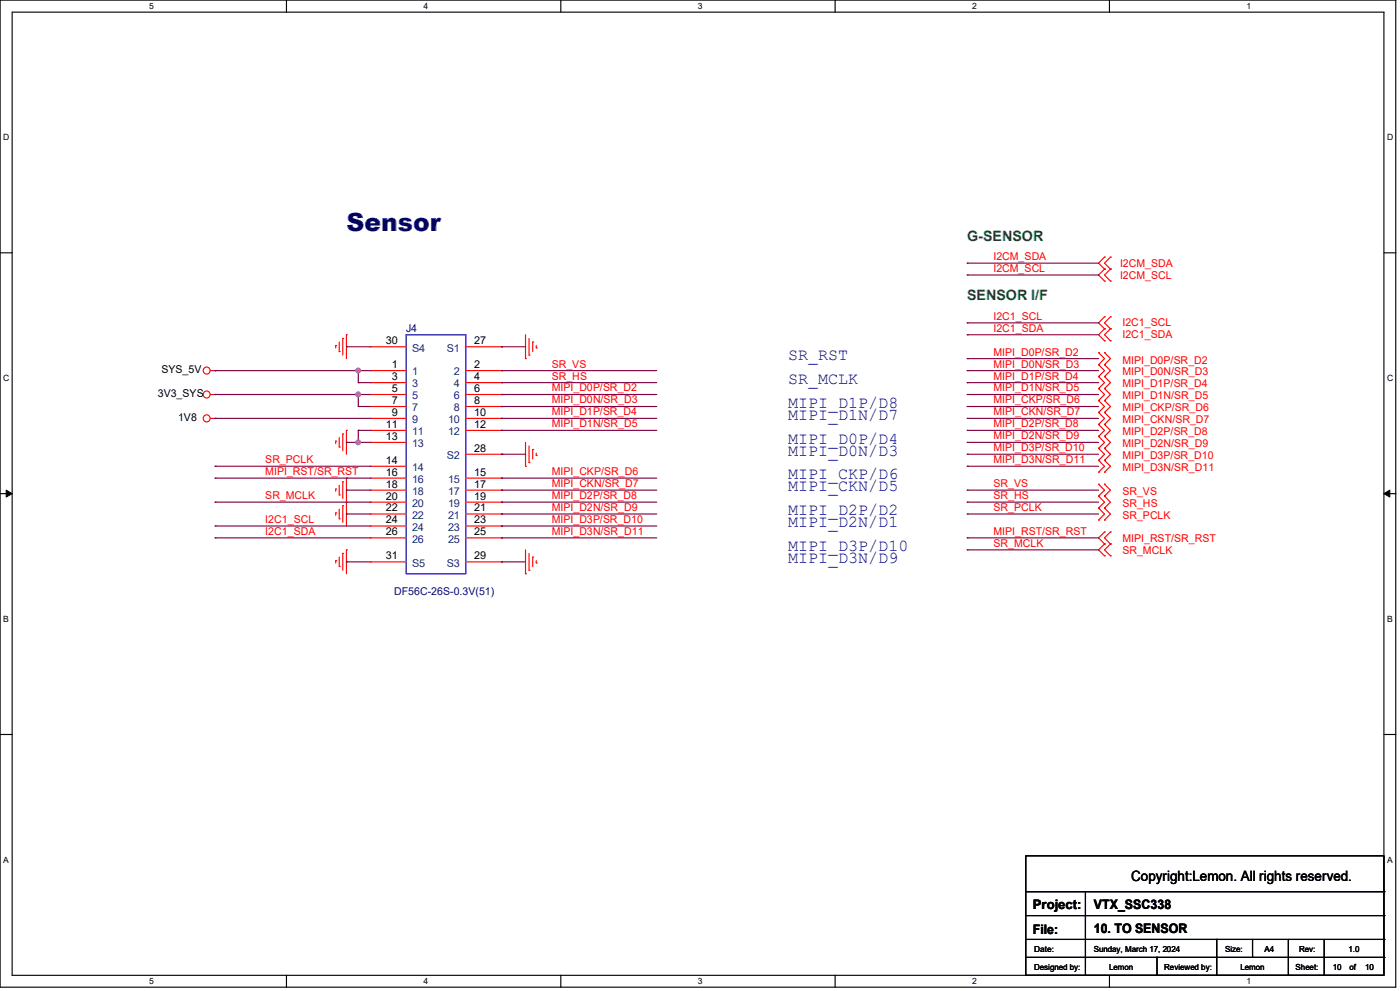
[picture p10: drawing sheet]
<svg xmlns="http://www.w3.org/2000/svg" width="420mm" height="297mm" viewBox="0 0 420 297" stroke-linecap="round" stroke-linejoin="round" font-family="sans-serif">
<path d="M0 0h418.7v295.9h-418.7zM3.6 3.6h411.6v288.7h-411.6z" fill="none" stroke="#000" stroke-width=".34"/>
<g fill="#fff">
<path d="M44.8 .4h1.4v2.9h-1.4z"/>
<path d="M44.8 292.7h1.4v2.9h-1.4z"/>
</g>
<path d="M85.9 0v3.6M85.9 292.3v3.6" fill="none" stroke="#000" stroke-width=".34"/>
<g fill="#fff">
<path d="M127.1 .4h1.4v2.9h-1.4z"/>
<path d="M127.1 292.7h1.4v2.9h-1.4z"/>
</g>
<path d="M168.2 0v3.6M168.2 292.3v3.6" fill="none" stroke="#000" stroke-width=".34"/>
<g fill="#fff">
<path d="M209.4 .4h1.4v2.9h-1.4z"/>
<path d="M209.4 292.7h1.4v2.9h-1.4z"/>
</g>
<path d="M250.5 0v3.6M250.5 292.3v3.6" fill="none" stroke="#000" stroke-width=".34"/>
<g fill="#fff">
<path d="M291.7 .4h1.4v2.9h-1.4z"/>
<path d="M291.7 292.7h1.4v2.9h-1.4z"/>
</g>
<path d="M332.8 0v3.6M332.8 292.3v3.6" fill="none" stroke="#000" stroke-width=".34"/>
<g fill="#fff">
<path d="M374 .4h1.4v2.9h-1.4z"/>
<path d="M374 292.7h1.4v2.9h-1.4z"/>
<path d="M1 39.7h1.8v2.9h-1.8z"/>
<path d="M416.1 39.7h1.9v2.9h-1.9z"/>
<path d="M1 111.8h1.8v2.9h-1.8z"/>
<path d="M416.1 111.8h1.9v2.9h-1.9z"/>
</g>
<path d="M0 75.8h3.6M415.2 75.8h3.6" fill="none" stroke="#000" stroke-width=".34"/>
<g fill="#fff">
<path d="M1 184h1.7v2.9h-1.7z"/>
<path d="M416.1 184h1.7v2.9h-1.7z"/>
</g>
<path d="M0 148h3.6M415.2 148h3.6" fill="none" stroke="#000" stroke-width=".34"/>
<path d="M1.9 146.9l1.7 1.1-1.7 1zM415.2 148l1.7-1.1v2.1z" fill="#000" stroke="#000" stroke-width=".3"/>
<g fill="#fff">
<path d="M1 256.2h1.7v2.9h-1.7z"/>
<path d="M416.1 256.2h1.7v2.9h-1.7z"/>
</g>
<path d="M0 220.1h3.6M415.2 220.1h3.6" fill="none" stroke="#000" stroke-width=".34"/>
<path d="M157.6 100.3v7.2" fill="none" stroke="#f00" stroke-width=".34"/>
<circle cx="157.6" cy="107.5" r=".17" fill="#f00"/>
<path d="M158.7 101.4v5" fill="none" stroke="#f00" stroke-width=".34"/>
<circle cx="158.7" cy="106.4" r=".17" fill="#f00"/>
<path d="M159.8 102.5v2.9" fill="none" stroke="#f00" stroke-width=".34"/>
<circle cx="159.8" cy="102.5" r=".17" fill="#f00"/>
<path d="M160.9 103.5v.8" fill="none" stroke="#f00" stroke-width=".34"/>
<circle cx="160.9" cy="104.3" r=".17" fill="#f00"/>
<path d="M103.9 100.3v7.2" fill="none" stroke="#f00" stroke-width=".34"/>
<circle cx="103.9" cy="100.3" r=".17" fill="#f00"/>
<path d="M102.8 101.4v5" fill="none" stroke="#f00" stroke-width=".34"/>
<circle cx="102.8" cy="101.4" r=".17" fill="#f00"/>
<path d="M101.8 102.5v2.9" fill="none" stroke="#f00" stroke-width=".34"/>
<circle cx="101.8" cy="105.4" r=".17" fill="#f00"/>
<path d="M100.7 103.5v.8" fill="none" stroke="#f00" stroke-width=".34"/>
<circle cx="100.7" cy="103.5" r=".17" fill="#f00"/>
<path d="M157.6 164.8v7.2" fill="none" stroke="#f00" stroke-width=".34"/>
<circle cx="157.6" cy="172" r=".17" fill="#f00"/>
<path d="M158.7 165.9v5" fill="none" stroke="#f00" stroke-width=".34"/>
<circle cx="158.7" cy="170.9" r=".17" fill="#f00"/>
<path d="M159.8 167v2.8" fill="none" stroke="#f00" stroke-width=".34"/>
<circle cx="159.8" cy="167" r=".17" fill="#f00"/>
<path d="M160.9 168v.7" fill="none" stroke="#f00" stroke-width=".34"/>
<circle cx="160.9" cy="168.7" r=".17" fill="#f00"/>
<path d="M103.9 164.8v7.2" fill="none" stroke="#f00" stroke-width=".34"/>
<circle cx="103.9" cy="164.8" r=".17" fill="#f00"/>
<path d="M102.8 165.9v5" fill="none" stroke="#f00" stroke-width=".34"/>
<circle cx="102.8" cy="165.9" r=".17" fill="#f00"/>
<path d="M101.8 167v2.8" fill="none" stroke="#f00" stroke-width=".34"/>
<circle cx="101.8" cy="169.8" r=".17" fill="#f00"/>
<path d="M100.7 168v.7" fill="none" stroke="#f00" stroke-width=".34"/>
<circle cx="100.7" cy="168" r=".17" fill="#f00"/>
<path d="M157.6 132.6v7.1" fill="none" stroke="#f00" stroke-width=".34"/>
<circle cx="157.6" cy="139.7" r=".17" fill="#f00"/>
<path d="M158.7 133.6v5" fill="none" stroke="#f00" stroke-width=".34"/>
<circle cx="158.7" cy="138.6" r=".17" fill="#f00"/>
<path d="M159.8 134.7v2.9" fill="none" stroke="#f00" stroke-width=".34"/>
<circle cx="159.8" cy="134.7" r=".17" fill="#f00"/>
<path d="M160.9 135.8v.7" fill="none" stroke="#f00" stroke-width=".34"/>
<circle cx="160.9" cy="136.5" r=".17" fill="#f00"/>
<path d="M103.9 143.3v7.2" fill="none" stroke="#f00" stroke-width=".34"/>
<circle cx="103.9" cy="143.3" r=".17" fill="#f00"/>
<path d="M102.8 144.4v5" fill="none" stroke="#f00" stroke-width=".34"/>
<circle cx="102.8" cy="144.4" r=".17" fill="#f00"/>
<path d="M101.8 145.5v2.8" fill="none" stroke="#f00" stroke-width=".34"/>
<circle cx="101.8" cy="148.3" r=".17" fill="#f00"/>
<path d="M100.7 146.6v.6" fill="none" stroke="#f00" stroke-width=".34"/>
<circle cx="100.7" cy="146.6" r=".17" fill="#f00"/>
<path d="M103.9 150.5v7.1" fill="none" stroke="#f00" stroke-width=".34"/>
<circle cx="103.9" cy="150.5" r=".17" fill="#f00"/>
<path d="M102.8 151.6v4.9" fill="none" stroke="#f00" stroke-width=".34"/>
<circle cx="102.8" cy="151.6" r=".17" fill="#f00"/>
<path d="M101.8 152.6v2.9" fill="none" stroke="#f00" stroke-width=".34"/>
<circle cx="101.8" cy="155.5" r=".17" fill="#f00"/>
<path d="M100.7 153.7v.7" fill="none" stroke="#f00" stroke-width=".34"/>
<circle cx="100.7" cy="153.7" r=".17" fill="#f00"/>
<path d="M103.9 129v7.1" fill="none" stroke="#f00" stroke-width=".34"/>
<circle cx="103.9" cy="129" r=".17" fill="#f00"/>
<path d="M102.8 130v5.1" fill="none" stroke="#f00" stroke-width=".34"/>
<circle cx="102.8" cy="130" r=".17" fill="#f00"/>
<path d="M101.8 131.1v2.9" fill="none" stroke="#f00" stroke-width=".34"/>
<circle cx="101.8" cy="134" r=".17" fill="#f00"/>
<path d="M100.7 132.2v.7" fill="none" stroke="#f00" stroke-width=".34"/>
<circle cx="100.7" cy="132.2" r=".17" fill="#f00"/>
<path d="M63.1 125.4h1.4" fill="none" stroke="#f00" stroke-width=".34"/>
<circle cx="64.5" cy="125.4" r=".17" fill="#f00"/>
<g fill="none" stroke="#f00" stroke-width=".34">
<path d="M63.1 111.1h1.4"/>
<circle cx="62" cy="125.4" r="1.05"/>
</g>
<circle cx="64.5" cy="111.1" r=".17" fill="#f00"/>
<g fill="none" stroke="#f00" stroke-width=".34">
<path d="M63.1 118.2h1.4"/>
<circle cx="62" cy="111.1" r="1.05"/>
</g>
<circle cx="64.5" cy="118.2" r=".17" fill="#f00"/>
<g fill="none" stroke="#f00" stroke-width=".34">
<path d="M329.6 164.8l1.7 1.8"/>
<circle cx="62" cy="118.2" r="1.05"/>
</g>
<circle cx="331.3" cy="166.6" r=".17" fill="#f00"/>
<path d="M331.3 163l-1.7 1.8" fill="none" stroke="#f00" stroke-width=".34"/>
<circle cx="331.3" cy="163" r=".17" fill="#f00"/>
<path d="M333.1 163l-1.8 1.8" fill="none" stroke="#f00" stroke-width=".34"/>
<circle cx="333.1" cy="163" r=".17" fill="#f00"/>
<path d="M331.3 164.8l1.8 1.8" fill="none" stroke="#f00" stroke-width=".34"/>
<circle cx="333.1" cy="166.6" r=".17" fill="#f00"/>
<path d="M333.1 111.1l-1.8 1.8" fill="none" stroke="#f00" stroke-width=".34"/>
<circle cx="331.3" cy="112.9" r=".17" fill="#f00"/>
<path d="M331.3 109.3l1.8 1.8" fill="none" stroke="#f00" stroke-width=".34"/>
<circle cx="331.3" cy="109.3" r=".17" fill="#f00"/>
<path d="M331.3 111.1l-1.7 1.8" fill="none" stroke="#f00" stroke-width=".34"/>
<circle cx="329.6" cy="112.9" r=".17" fill="#f00"/>
<path d="M329.6 109.3l1.7 1.8" fill="none" stroke="#f00" stroke-width=".34"/>
<circle cx="329.6" cy="109.3" r=".17" fill="#f00"/>
<path d="M333.1 114.7l-1.8 1.8" fill="none" stroke="#f00" stroke-width=".34"/>
<circle cx="331.3" cy="116.5" r=".17" fill="#f00"/>
<path d="M331.3 112.9l1.8 1.8" fill="none" stroke="#f00" stroke-width=".34"/>
<circle cx="331.3" cy="112.9" r=".17" fill="#f00"/>
<path d="M331.3 114.7l-1.7 1.8" fill="none" stroke="#f00" stroke-width=".34"/>
<circle cx="329.6" cy="116.5" r=".17" fill="#f00"/>
<path d="M329.6 112.9l1.7 1.8" fill="none" stroke="#f00" stroke-width=".34"/>
<circle cx="329.6" cy="112.9" r=".17" fill="#f00"/>
<path d="M333.1 118.2l-1.8 1.9" fill="none" stroke="#f00" stroke-width=".34"/>
<circle cx="331.3" cy="120.1" r=".17" fill="#f00"/>
<path d="M331.3 116.5l1.8 1.7" fill="none" stroke="#f00" stroke-width=".34"/>
<circle cx="331.3" cy="116.5" r=".17" fill="#f00"/>
<path d="M331.3 118.2l-1.7 1.9" fill="none" stroke="#f00" stroke-width=".34"/>
<circle cx="329.6" cy="120.1" r=".17" fill="#f00"/>
<path d="M329.6 116.5l1.7 1.7" fill="none" stroke="#f00" stroke-width=".34"/>
<circle cx="329.6" cy="116.5" r=".17" fill="#f00"/>
<path d="M329.6 96.8l1.7 1.8" fill="none" stroke="#f00" stroke-width=".34"/>
<circle cx="331.3" cy="98.6" r=".17" fill="#f00"/>
<path d="M331.3 95l-1.7 1.8" fill="none" stroke="#f00" stroke-width=".34"/>
<circle cx="331.3" cy="95" r=".17" fill="#f00"/>
<path d="M333.1 95l-1.8 1.8" fill="none" stroke="#f00" stroke-width=".34"/>
<circle cx="333.1" cy="95" r=".17" fill="#f00"/>
<path d="M331.3 96.8l1.8 1.8" fill="none" stroke="#f00" stroke-width=".34"/>
<circle cx="333.1" cy="98.6" r=".17" fill="#f00"/>
<path d="M329.6 100.3l1.7 1.9" fill="none" stroke="#f00" stroke-width=".34"/>
<circle cx="331.3" cy="102.2" r=".17" fill="#f00"/>
<path d="M331.3 98.6l-1.7 1.7" fill="none" stroke="#f00" stroke-width=".34"/>
<circle cx="331.3" cy="98.6" r=".17" fill="#f00"/>
<path d="M333.1 98.6l-1.8 1.7" fill="none" stroke="#f00" stroke-width=".34"/>
<circle cx="333.1" cy="98.6" r=".17" fill="#f00"/>
<path d="M331.3 100.3l1.8 1.9" fill="none" stroke="#f00" stroke-width=".34"/>
<circle cx="333.1" cy="102.2" r=".17" fill="#f00"/>
<path d="M333.1 121.8l-1.8 1.8" fill="none" stroke="#f00" stroke-width=".34"/>
<circle cx="331.3" cy="123.6" r=".17" fill="#f00"/>
<path d="M331.3 120.1l1.8 1.7" fill="none" stroke="#f00" stroke-width=".34"/>
<circle cx="331.3" cy="120.1" r=".17" fill="#f00"/>
<path d="M331.3 121.8l-1.7 1.8" fill="none" stroke="#f00" stroke-width=".34"/>
<circle cx="329.6" cy="123.6" r=".17" fill="#f00"/>
<path d="M329.6 120.1l1.7 1.7" fill="none" stroke="#f00" stroke-width=".34"/>
<circle cx="329.6" cy="120.1" r=".17" fill="#f00"/>
<path d="M333.1 125.4l-1.8 1.8" fill="none" stroke="#f00" stroke-width=".34"/>
<circle cx="331.3" cy="127.2" r=".17" fill="#f00"/>
<path d="M331.3 123.6l1.8 1.8" fill="none" stroke="#f00" stroke-width=".34"/>
<circle cx="331.3" cy="123.6" r=".17" fill="#f00"/>
<path d="M331.3 125.4l-1.7 1.8" fill="none" stroke="#f00" stroke-width=".34"/>
<circle cx="329.6" cy="127.2" r=".17" fill="#f00"/>
<path d="M329.6 123.6l1.7 1.8" fill="none" stroke="#f00" stroke-width=".34"/>
<circle cx="329.6" cy="123.6" r=".17" fill="#f00"/>
<path d="M333.1 129l-1.8 1.8" fill="none" stroke="#f00" stroke-width=".34"/>
<circle cx="331.3" cy="130.8" r=".17" fill="#f00"/>
<path d="M331.3 127.2l1.8 1.8" fill="none" stroke="#f00" stroke-width=".34"/>
<circle cx="331.3" cy="127.2" r=".17" fill="#f00"/>
<path d="M331.3 129l-1.7 1.8" fill="none" stroke="#f00" stroke-width=".34"/>
<circle cx="329.6" cy="130.8" r=".17" fill="#f00"/>
<path d="M329.6 127.2l1.7 1.8" fill="none" stroke="#f00" stroke-width=".34"/>
<circle cx="329.6" cy="127.2" r=".17" fill="#f00"/>
<path d="M333.1 136.1l-1.8 1.9" fill="none" stroke="#f00" stroke-width=".34"/>
<circle cx="331.3" cy="138" r=".17" fill="#f00"/>
<path d="M331.3 134.4l1.8 1.7" fill="none" stroke="#f00" stroke-width=".34"/>
<circle cx="331.3" cy="134.4" r=".17" fill="#f00"/>
<path d="M331.3 136.1l-1.7 1.9" fill="none" stroke="#f00" stroke-width=".34"/>
<circle cx="329.6" cy="138" r=".17" fill="#f00"/>
<path d="M329.6 134.4l1.7 1.7" fill="none" stroke="#f00" stroke-width=".34"/>
<circle cx="329.6" cy="134.4" r=".17" fill="#f00"/>
<path d="M333.1 132.6l-1.8 1.8" fill="none" stroke="#f00" stroke-width=".34"/>
<circle cx="331.3" cy="134.4" r=".17" fill="#f00"/>
<path d="M331.3 130.8l1.8 1.8" fill="none" stroke="#f00" stroke-width=".34"/>
<circle cx="331.3" cy="130.8" r=".17" fill="#f00"/>
<path d="M331.3 132.6l-1.7 1.8" fill="none" stroke="#f00" stroke-width=".34"/>
<circle cx="329.6" cy="134.4" r=".17" fill="#f00"/>
<path d="M329.6 130.8l1.7 1.8" fill="none" stroke="#f00" stroke-width=".34"/>
<circle cx="329.6" cy="130.8" r=".17" fill="#f00"/>
<path d="M333.1 107.5l-1.8 1.8" fill="none" stroke="#f00" stroke-width=".34"/>
<circle cx="331.3" cy="109.3" r=".17" fill="#f00"/>
<path d="M331.3 105.7l1.8 1.8" fill="none" stroke="#f00" stroke-width=".34"/>
<circle cx="331.3" cy="105.7" r=".17" fill="#f00"/>
<path d="M331.3 107.5l-1.7 1.8" fill="none" stroke="#f00" stroke-width=".34"/>
<circle cx="329.6" cy="109.3" r=".17" fill="#f00"/>
<path d="M329.6 105.7l1.7 1.8" fill="none" stroke="#f00" stroke-width=".34"/>
<circle cx="329.6" cy="105.7" r=".17" fill="#f00"/>
<path d="M333.1 139.7l-1.8 1.8" fill="none" stroke="#f00" stroke-width=".34"/>
<circle cx="331.3" cy="141.5" r=".17" fill="#f00"/>
<path d="M331.3 138l1.8 1.7" fill="none" stroke="#f00" stroke-width=".34"/>
<circle cx="331.3" cy="138" r=".17" fill="#f00"/>
<path d="M331.3 139.7l-1.7 1.8" fill="none" stroke="#f00" stroke-width=".34"/>
<circle cx="329.6" cy="141.5" r=".17" fill="#f00"/>
<path d="M329.6 138l1.7 1.7" fill="none" stroke="#f00" stroke-width=".34"/>
<circle cx="329.6" cy="138" r=".17" fill="#f00"/>
<path d="M329.6 161.2l1.7 1.8" fill="none" stroke="#f00" stroke-width=".34"/>
<circle cx="331.3" cy="163" r=".17" fill="#f00"/>
<path d="M331.3 159.4l-1.7 1.8" fill="none" stroke="#f00" stroke-width=".34"/>
<circle cx="331.3" cy="159.4" r=".17" fill="#f00"/>
<path d="M333.1 159.4l-1.8 1.8" fill="none" stroke="#f00" stroke-width=".34"/>
<circle cx="333.1" cy="159.4" r=".17" fill="#f00"/>
<path d="M331.3 161.2l1.8 1.8" fill="none" stroke="#f00" stroke-width=".34"/>
<circle cx="333.1" cy="163" r=".17" fill="#f00"/>
<path d="M329.6 82.4l1.7 1.8" fill="none" stroke="#f00" stroke-width=".34"/>
<circle cx="331.3" cy="84.2" r=".17" fill="#f00"/>
<path d="M331.3 80.6l-1.7 1.8" fill="none" stroke="#f00" stroke-width=".34"/>
<circle cx="331.3" cy="80.6" r=".17" fill="#f00"/>
<path d="M333.1 80.6l-1.8 1.8" fill="none" stroke="#f00" stroke-width=".34"/>
<circle cx="333.1" cy="80.6" r=".17" fill="#f00"/>
<path d="M331.3 82.4l1.8 1.8" fill="none" stroke="#f00" stroke-width=".34"/>
<circle cx="333.1" cy="84.2" r=".17" fill="#f00"/>
<path d="M329.6 78.9l1.7 1.7" fill="none" stroke="#f00" stroke-width=".34"/>
<circle cx="331.3" cy="80.6" r=".17" fill="#f00"/>
<path d="M331.3 77l-1.7 1.9" fill="none" stroke="#f00" stroke-width=".34"/>
<circle cx="331.3" cy="77" r=".17" fill="#f00"/>
<path d="M333.1 77l-1.8 1.9" fill="none" stroke="#f00" stroke-width=".34"/>
<circle cx="333.1" cy="77" r=".17" fill="#f00"/>
<path d="M331.3 78.9l1.8 1.7" fill="none" stroke="#f00" stroke-width=".34"/>
<circle cx="333.1" cy="80.6" r=".17" fill="#f00"/>
<path d="M333.1 150.5l-1.8 1.8" fill="none" stroke="#f00" stroke-width=".34"/>
<circle cx="331.3" cy="152.3" r=".17" fill="#f00"/>
<path d="M331.3 148.7l1.8 1.8" fill="none" stroke="#f00" stroke-width=".34"/>
<circle cx="331.3" cy="148.7" r=".17" fill="#f00"/>
<path d="M331.3 150.5l-1.7 1.8" fill="none" stroke="#f00" stroke-width=".34"/>
<circle cx="329.6" cy="152.3" r=".17" fill="#f00"/>
<path d="M329.6 148.7l1.7 1.8" fill="none" stroke="#f00" stroke-width=".34"/>
<circle cx="329.6" cy="148.7" r=".17" fill="#f00"/>
<path d="M333.1 154.1l-1.8 1.8" fill="none" stroke="#f00" stroke-width=".34"/>
<circle cx="331.3" cy="155.9" r=".17" fill="#f00"/>
<path d="M331.3 152.3l1.8 1.8" fill="none" stroke="#f00" stroke-width=".34"/>
<circle cx="331.3" cy="152.3" r=".17" fill="#f00"/>
<path d="M331.3 154.1l-1.7 1.8" fill="none" stroke="#f00" stroke-width=".34"/>
<circle cx="329.6" cy="155.9" r=".17" fill="#f00"/>
<path d="M329.6 152.3l1.7 1.8" fill="none" stroke="#f00" stroke-width=".34"/>
<circle cx="329.6" cy="152.3" r=".17" fill="#f00"/>
<path d="M333.1 146.9l-1.8 1.8" fill="none" stroke="#f00" stroke-width=".34"/>
<circle cx="331.3" cy="148.7" r=".17" fill="#f00"/>
<path d="M331.3 145.1l1.8 1.8" fill="none" stroke="#f00" stroke-width=".34"/>
<circle cx="331.3" cy="145.1" r=".17" fill="#f00"/>
<path d="M331.3 146.9l-1.7 1.8" fill="none" stroke="#f00" stroke-width=".34"/>
<circle cx="329.6" cy="148.7" r=".17" fill="#f00"/>
<path d="M329.6 145.1l1.7 1.8" fill="none" stroke="#f00" stroke-width=".34"/>
<circle cx="329.6" cy="145.1" r=".17" fill="#f00"/>
<path d="M307.7 256.5h107.5v35.8h-107.5zM307.7 267.3h107.5M307.7 274.4h107.5M325.6 267.3v25M307.7 281.6h107.5M307.7 286.9h107.5M347.1 286.9v5.4M365 281.6v10.7M375.8 281.6v5.3M386.5 281.6v10.7M397.3 281.6v10.7" fill="none" stroke="#000" stroke-width=".34"/>
<g fill="#000">
<circle cx="415.2" cy="274.4" r=".17"/>
<circle cx="415.2" cy="267.3" r=".17"/>
<circle cx="325.6" cy="292.3" r=".17"/>
<circle cx="347.1" cy="286.9" r=".17"/>
<circle cx="365" cy="281.6" r=".17"/>
<circle cx="375.8" cy="286.9" r=".17"/>
<circle cx="386.5" cy="292.3" r=".17"/>
<circle cx="397.3" cy="292.3" r=".17"/>
<circle cx="415.2" cy="281.6" r=".17"/>
<circle cx="415.2" cy="286.9" r=".17"/>
</g>
<path d="M121.8 100.3h17.9v71.7h-17.9z" fill="none" stroke="#00f" stroke-width=".34"/>
<path d="M139.7 103.9h10.8" fill="none" stroke="#f00" stroke-width=".34"/>
<circle cx="150.5" cy="103.9" r=".17" fill="#f00"/>
<path d="M139.7 136.1h10.8" fill="none" stroke="#f00" stroke-width=".34"/>
<circle cx="150.5" cy="136.1" r=".17" fill="#f00"/>
<path d="M111.1 111.1h10.7" fill="none" stroke="#f00" stroke-width=".34"/>
<circle cx="111.1" cy="111.1" r=".17" fill="#f00"/>
<path d="M139.7 111.1h10.8" fill="none" stroke="#f00" stroke-width=".34"/>
<circle cx="150.5" cy="111.1" r=".17" fill="#f00"/>
<path d="M111.1 114.7h10.7" fill="none" stroke="#f00" stroke-width=".34"/>
<circle cx="111.1" cy="114.7" r=".17" fill="#f00"/>
<path d="M139.7 114.7h10.8" fill="none" stroke="#f00" stroke-width=".34"/>
<circle cx="150.5" cy="114.7" r=".17" fill="#f00"/>
<path d="M111.1 118.2h10.7" fill="none" stroke="#f00" stroke-width=".34"/>
<circle cx="111.1" cy="118.2" r=".17" fill="#f00"/>
<path d="M139.7 118.2h10.8" fill="none" stroke="#f00" stroke-width=".34"/>
<circle cx="150.5" cy="118.2" r=".17" fill="#f00"/>
<path d="M111.1 121.8h10.7" fill="none" stroke="#f00" stroke-width=".34"/>
<circle cx="111.1" cy="121.8" r=".17" fill="#f00"/>
<path d="M139.7 121.8h10.8" fill="none" stroke="#f00" stroke-width=".34"/>
<circle cx="150.5" cy="121.8" r=".17" fill="#f00"/>
<path d="M111.1 125.4h10.7" fill="none" stroke="#f00" stroke-width=".34"/>
<circle cx="111.1" cy="125.4" r=".17" fill="#f00"/>
<path d="M139.7 125.4h10.8" fill="none" stroke="#f00" stroke-width=".34"/>
<circle cx="150.5" cy="125.4" r=".17" fill="#f00"/>
<path d="M111.1 129h10.7" fill="none" stroke="#f00" stroke-width=".34"/>
<circle cx="111.1" cy="129" r=".17" fill="#f00"/>
<path d="M139.7 129h10.8" fill="none" stroke="#f00" stroke-width=".34"/>
<circle cx="150.5" cy="129" r=".17" fill="#f00"/>
<path d="M111.1 132.6h10.7" fill="none" stroke="#f00" stroke-width=".34"/>
<circle cx="111.1" cy="132.6" r=".17" fill="#f00"/>
<path d="M111.1 139.7h10.7" fill="none" stroke="#f00" stroke-width=".34"/>
<circle cx="111.1" cy="139.7" r=".17" fill="#f00"/>
<path d="M139.7 143.3h10.8" fill="none" stroke="#f00" stroke-width=".34"/>
<circle cx="150.5" cy="143.3" r=".17" fill="#f00"/>
<path d="M111.1 143.3h10.7" fill="none" stroke="#f00" stroke-width=".34"/>
<circle cx="111.1" cy="143.3" r=".17" fill="#f00"/>
<path d="M139.7 146.9h10.8" fill="none" stroke="#f00" stroke-width=".34"/>
<circle cx="150.5" cy="146.9" r=".17" fill="#f00"/>
<path d="M111.1 146.9h10.7" fill="none" stroke="#f00" stroke-width=".34"/>
<circle cx="111.1" cy="146.9" r=".17" fill="#f00"/>
<path d="M139.7 150.5h10.8" fill="none" stroke="#f00" stroke-width=".34"/>
<circle cx="150.5" cy="150.5" r=".17" fill="#f00"/>
<path d="M111.1 150.5h10.7" fill="none" stroke="#f00" stroke-width=".34"/>
<circle cx="111.1" cy="150.5" r=".17" fill="#f00"/>
<path d="M139.7 154.1h10.8" fill="none" stroke="#f00" stroke-width=".34"/>
<circle cx="150.5" cy="154.1" r=".17" fill="#f00"/>
<path d="M111.1 154.1h10.7" fill="none" stroke="#f00" stroke-width=".34"/>
<circle cx="111.1" cy="154.1" r=".17" fill="#f00"/>
<path d="M139.7 157.6h10.8" fill="none" stroke="#f00" stroke-width=".34"/>
<circle cx="150.5" cy="157.6" r=".17" fill="#f00"/>
<path d="M111.1 157.6h10.7" fill="none" stroke="#f00" stroke-width=".34"/>
<circle cx="111.1" cy="157.6" r=".17" fill="#f00"/>
<path d="M139.7 161.2h10.8" fill="none" stroke="#f00" stroke-width=".34"/>
<circle cx="150.5" cy="161.2" r=".17" fill="#f00"/>
<path d="M111.1 161.2h10.7" fill="none" stroke="#f00" stroke-width=".34"/>
<circle cx="111.1" cy="161.2" r=".17" fill="#f00"/>
<path d="M139.7 168.4h10.8" fill="none" stroke="#f00" stroke-width=".34"/>
<circle cx="150.5" cy="168.4" r=".17" fill="#f00"/>
<path d="M111.1 103.9h10.7" fill="none" stroke="#f00" stroke-width=".34"/>
<circle cx="111.1" cy="103.9" r=".17" fill="#f00"/>
<path d="M111.1 168.4h10.7" fill="none" stroke="#f00" stroke-width=".34"/>
<circle cx="111.1" cy="168.4" r=".17" fill="#f00"/>
<path d="M290.2 96.8h39.4" fill="none" stroke="#800040" stroke-width=".34"/>
<circle cx="290.2" cy="96.8" r=".17" fill="#800040"/>
<path d="M290.2 100.3h39.4" fill="none" stroke="#800040" stroke-width=".34"/>
<circle cx="290.2" cy="100.3" r=".17" fill="#800040"/>
<path d="M290.2 161.2h39.4" fill="none" stroke="#800040" stroke-width=".34"/>
<circle cx="290.2" cy="161.2" r=".17" fill="#800040"/>
<path d="M290.2 164.8h39.4" fill="none" stroke="#800040" stroke-width=".34"/>
<circle cx="290.2" cy="164.8" r=".17" fill="#800040"/>
<path d="M290.2 107.5h39.4" fill="none" stroke="#800040" stroke-width=".34"/>
<circle cx="290.2" cy="107.5" r=".17" fill="#800040"/>
<path d="M290.2 111.1h39.4" fill="none" stroke="#800040" stroke-width=".34"/>
<circle cx="290.2" cy="111.1" r=".17" fill="#800040"/>
<path d="M290.2 114.7h39.4" fill="none" stroke="#800040" stroke-width=".34"/>
<circle cx="290.2" cy="114.7" r=".17" fill="#800040"/>
<path d="M290.2 118.2h39.4" fill="none" stroke="#800040" stroke-width=".34"/>
<circle cx="290.2" cy="118.2" r=".17" fill="#800040"/>
<path d="M290.2 121.8h39.4" fill="none" stroke="#800040" stroke-width=".34"/>
<circle cx="290.2" cy="121.8" r=".17" fill="#800040"/>
<path d="M290.2 125.4h39.4" fill="none" stroke="#800040" stroke-width=".34"/>
<circle cx="290.2" cy="125.4" r=".17" fill="#800040"/>
<path d="M290.2 129h39.4" fill="none" stroke="#800040" stroke-width=".34"/>
<circle cx="290.2" cy="129" r=".17" fill="#800040"/>
<path d="M290.2 132.6h39.4" fill="none" stroke="#800040" stroke-width=".34"/>
<circle cx="290.2" cy="132.6" r=".17" fill="#800040"/>
<path d="M290.2 136.1h39.4" fill="none" stroke="#800040" stroke-width=".34"/>
<circle cx="290.2" cy="136.1" r=".17" fill="#800040"/>
<path d="M290.2 139.7h39.4" fill="none" stroke="#800040" stroke-width=".34"/>
<circle cx="290.2" cy="139.7" r=".17" fill="#800040"/>
<path d="M290.2 78.9h39.4" fill="none" stroke="#800040" stroke-width=".34"/>
<circle cx="290.2" cy="78.9" r=".17" fill="#800040"/>
<path d="M290.2 82.4h39.4" fill="none" stroke="#800040" stroke-width=".34"/>
<circle cx="290.2" cy="82.4" r=".17" fill="#800040"/>
<path d="M150.5 103.9h7.1" fill="none" stroke="#800040" stroke-width=".34"/>
<circle cx="150.5" cy="103.9" r=".17" fill="#800040"/>
<path d="M103.9 103.9h7.2" fill="none" stroke="#800040" stroke-width=".34"/>
<circle cx="103.9" cy="103.9" r=".17" fill="#800040"/>
<path d="M150.5 168.4h7.1" fill="none" stroke="#800040" stroke-width=".34"/>
<circle cx="150.5" cy="168.4" r=".17" fill="#800040"/>
<path d="M103.9 168.4h7.2" fill="none" stroke="#800040" stroke-width=".34"/>
<circle cx="103.9" cy="168.4" r=".17" fill="#800040"/>
<path d="M150.5 136.1h7.1" fill="none" stroke="#800040" stroke-width=".34"/>
<circle cx="150.5" cy="136.1" r=".17" fill="#800040"/>
<path d="M150.5 161.2h46.5" fill="none" stroke="#800040" stroke-width=".34"/>
<circle cx="150.5" cy="161.2" r=".17" fill="#800040"/>
<path d="M150.5 157.6h46.5" fill="none" stroke="#800040" stroke-width=".34"/>
<circle cx="150.5" cy="157.6" r=".17" fill="#800040"/>
<path d="M150.5 154.1h46.5" fill="none" stroke="#800040" stroke-width=".34"/>
<circle cx="150.5" cy="154.1" r=".17" fill="#800040"/>
<path d="M150.5 150.5h46.5" fill="none" stroke="#800040" stroke-width=".34"/>
<circle cx="150.5" cy="150.5" r=".17" fill="#800040"/>
<path d="M150.5 146.9h46.5" fill="none" stroke="#800040" stroke-width=".34"/>
<circle cx="150.5" cy="146.9" r=".17" fill="#800040"/>
<path d="M150.5 143.3h46.5" fill="none" stroke="#800040" stroke-width=".34"/>
<circle cx="150.5" cy="143.3" r=".17" fill="#800040"/>
<path d="M150.5 121.8h46.5" fill="none" stroke="#800040" stroke-width=".34"/>
<circle cx="150.5" cy="121.8" r=".17" fill="#800040"/>
<path d="M150.5 118.2h46.5" fill="none" stroke="#800040" stroke-width=".34"/>
<circle cx="150.5" cy="118.2" r=".17" fill="#800040"/>
<path d="M150.5 129h46.5" fill="none" stroke="#800040" stroke-width=".34"/>
<circle cx="150.5" cy="129" r=".17" fill="#800040"/>
<path d="M150.5 125.4h46.5" fill="none" stroke="#800040" stroke-width=".34"/>
<circle cx="150.5" cy="125.4" r=".17" fill="#800040"/>
<path d="M64.5 161.2h46.6" fill="none" stroke="#800040" stroke-width=".34"/>
<circle cx="64.5" cy="161.2" r=".17" fill="#800040"/>
<path d="M64.5 157.6h46.6" fill="none" stroke="#800040" stroke-width=".34"/>
<circle cx="64.5" cy="157.6" r=".17" fill="#800040"/>
<path d="M64.5 150.5h46.6" fill="none" stroke="#800040" stroke-width=".34"/>
<circle cx="64.5" cy="150.5" r=".17" fill="#800040"/>
<path d="M103.9 146.9h7.2" fill="none" stroke="#800040" stroke-width=".34"/>
<circle cx="103.9" cy="146.9" r=".17" fill="#800040"/>
<path d="M103.9 154.1h7.2" fill="none" stroke="#800040" stroke-width=".34"/>
<circle cx="103.9" cy="154.1" r=".17" fill="#800040"/>
<path d="M103.9 132.6h3.6" fill="none" stroke="#800040" stroke-width=".34"/>
<circle cx="103.9" cy="132.6" r=".17" fill="#800040"/>
<path d="M107.5 129h3.6" fill="none" stroke="#800040" stroke-width=".34"/>
<circle cx="107.5" cy="129" r=".17" fill="#800040"/>
<path d="M64.5 143.3h46.6" fill="none" stroke="#800040" stroke-width=".34"/>
<circle cx="64.5" cy="143.3" r=".17" fill="#800040"/>
<path d="M64.5 125.4h46.6" fill="none" stroke="#800040" stroke-width=".34"/>
<circle cx="64.5" cy="125.4" r=".17" fill="#800040"/>
<path d="M107.5 114.7h3.6" fill="none" stroke="#800040" stroke-width=".34"/>
<circle cx="107.5" cy="114.7" r=".17" fill="#800040"/>
<path d="M107.5 111.1v3.6" fill="none" stroke="#800040" stroke-width=".34"/>
<circle cx="107.5" cy="111.1" r=".17" fill="#800040"/>
<path d="M107.5 111.1h3.6" fill="none" stroke="#800040" stroke-width=".34"/>
<circle cx="107.5" cy="111.1" r=".17" fill="#800040"/>
<circle cx="107.5" cy="111.1" r=".7" fill="#f0f" stroke="#f0f" stroke-width=".34"/>
<path d="M107.5 129v3.6" fill="none" stroke="#800040" stroke-width=".34"/>
<circle cx="107.5" cy="129" r=".17" fill="#800040"/>
<path d="M107.5 132.6h3.6" fill="none" stroke="#800040" stroke-width=".34"/>
<circle cx="107.5" cy="132.6" r=".17" fill="#800040"/>
<circle cx="107.5" cy="132.6" r=".7" fill="#f0f" stroke="#f0f" stroke-width=".34"/>
<path d="M64.5 111.1h43" fill="none" stroke="#800040" stroke-width=".34"/>
<circle cx="64.5" cy="111.1" r=".17" fill="#800040"/>
<path d="M64.5 118.2h43" fill="none" stroke="#800040" stroke-width=".34"/>
<circle cx="64.5" cy="118.2" r=".17" fill="#800040"/>
<path d="M107.5 121.8h3.6" fill="none" stroke="#800040" stroke-width=".34"/>
<circle cx="107.5" cy="121.8" r=".17" fill="#800040"/>
<path d="M107.5 118.2v3.6" fill="none" stroke="#800040" stroke-width=".34"/>
<circle cx="107.5" cy="118.2" r=".17" fill="#800040"/>
<path d="M107.5 118.2h3.6" fill="none" stroke="#800040" stroke-width=".34"/>
<circle cx="107.5" cy="118.2" r=".17" fill="#800040"/>
<circle cx="107.5" cy="118.2" r=".7" fill="#f0f" stroke="#f0f" stroke-width=".34"/>
<path d="M290.2 146.9h39.4" fill="none" stroke="#800040" stroke-width=".34"/>
<circle cx="290.2" cy="146.9" r=".17" fill="#800040"/>
<path d="M290.2 154.1h39.4" fill="none" stroke="#800040" stroke-width=".34"/>
<circle cx="290.2" cy="154.1" r=".17" fill="#800040"/>
<path d="M290.2 150.5h39.4" fill="none" stroke="#800040" stroke-width=".34"/>
<circle cx="290.2" cy="150.5" r=".17" fill="#800040"/>
<path d="M150.5 111.1h46.5" fill="none" stroke="#800040" stroke-width=".34"/>
<circle cx="150.5" cy="111.1" r=".17" fill="#800040"/>
<path d="M150.5 114.7h46.5" fill="none" stroke="#800040" stroke-width=".34"/>
<circle cx="150.5" cy="114.7" r=".17" fill="#800040"/>
<path d="M64.5 139.7h46.6" fill="none" stroke="#800040" stroke-width=".34"/>
<circle cx="64.5" cy="139.7" r=".17" fill="#800040"/>
<g fill="#f0f" stroke="#f0f" stroke-width=".34">
<circle cx="107.5" cy="111.1" r=".7"/>
<circle cx="107.5" cy="132.6" r=".7"/>
<circle cx="107.5" cy="118.2" r=".7"/>
</g>
<text font-size="7.5" fill="#0000a0" x="103.9" y="69.2">Sensor</text>
<g font-size="5" fill="#0000a0">
<text x="236.4" y="107.9">SR_RST</text>
<text x="236.4" y="115">SR_MCLK</text>
<text x="236.4" y="125.8">MIPI_D1N/D7</text>
<text x="236.4" y="122.2">MIPI_D1P/D8</text>
<text x="236.4" y="136.5">MIPI_D0N/D3</text>
<text x="236.4" y="132.9">MIPI_D0P/D4</text>
<text x="236.4" y="143.7">MIPI_CKP/D6</text>
<text x="236.4" y="147.2">MIPI_CKN/D5</text>
<text x="236.4" y="154.4">MIPI_D2P/D2</text>
<text x="236.4" y="158">MIPI_D2N/D1</text>
<text x="236.4" y="165.1">MIPI_D3P/D10</text>
<text x="236.4" y="168.7">MIPI_D3N/D9</text>
</g>
<g font-size="4.3" fill="#008000">
<text x="290.2" y="72.1">G-SENSOR</text>
<text x="290.2" y="90">SENSOR I/F</text>
</g>
<text font-size="4.3" x="339.3" y="263.9">Copyright:Lemon. All rights reserved.</text>
<g font-size="3.9">
<text x="309.8" y="272.3">Project:</text>
<text x="328.1" y="272.3">VTX_SSC338</text>
<text x="309.8" y="279.9">File:</text>
<text x="328.1" y="279.5">10. TO SENSOR</text>
</g>
<g font-size="3.2" fill="#f00">
<text x="298" y="77.9">I2CM_SDA</text>
<text x="298" y="81.5">I2CM_SCL</text>
<text x="336" y="83.5">I2CM_SCL</text>
<text x="336" y="79.9">I2CM_SDA</text>
<text x="298" y="95.8">I2C1_SCL</text>
<text x="298" y="99.4">I2C1_SDA</text>
<text x="336.7" y="97.8">I2C1_SCL</text>
<text x="336.7" y="101.4">I2C1_SDA</text>
<text x="298" y="106.6">MIPI_D0P/SR_D2</text>
<text x="165.5" y="110.1">SR_VS</text>
<text x="165.5" y="113.7">SR_HS</text>
<text x="298" y="110.1">MIPI_D0N/SR_D3</text>
<text x="298" y="113.7">MIPI_D1P/SR_D4</text>
<text x="336.7" y="112.5">MIPI_D0N/SR_D3</text>
<text x="336.7" y="109">MIPI_D0P/SR_D2</text>
<text x="165.5" y="117.3">MIPI_D0P/SR_D2</text>
<text x="298" y="117.3">MIPI_D1N/SR_D5</text>
<text x="336.7" y="116.1">MIPI_D1P/SR_D4</text>
<text x="336.7" y="119.7">MIPI_D1N/SR_D5</text>
<text x="165.5" y="120.9">MIPI_D0N/SR_D3</text>
<text x="165.5" y="124.5">MIPI_D1P/SR_D4</text>
<text x="298" y="120.9">MIPI_CKP/SR_D6</text>
<text x="298" y="124.5">MIPI_CKN/SR_D7</text>
<text x="336.7" y="123.3">MIPI_CKP/SR_D6</text>
<text x="165.5" y="128.1">MIPI_D1N/SR_D5</text>
<text x="298" y="128.1">MIPI_D2P/SR_D8</text>
<text x="298" y="131.7">MIPI_D2N/SR_D9</text>
<text x="336.7" y="126.9">MIPI_CKN/SR_D7</text>
<text x="336.7" y="130.4">MIPI_D2P/SR_D8</text>
<text x="298" y="135.2">MIPI_D3P/SR_D10</text>
<text x="336.7" y="137.6">MIPI_D3P/SR_D10</text>
<text x="336.7" y="134">MIPI_D2N/SR_D9</text>
<text x="79.6" y="142.4">MIPI_RST/SR_RST</text>
<text x="79.6" y="138.8">SR_PCLK</text>
<text x="165.5" y="142.4">MIPI_CKP/SR_D6</text>
<text x="298" y="138.8">MIPI_D3N/SR_D11</text>
<text x="336.7" y="141.2">MIPI_D3N/SR_D11</text>
<text x="79.6" y="149.6">SR_MCLK</text>
<text x="165.5" y="149.6">MIPI_D2P/SR_D8</text>
<text x="165.5" y="146">MIPI_CKN/SR_D7</text>
<text x="298" y="146">SR_VS</text>
<text x="298" y="149.6">SR_HS</text>
<text x="336.7" y="148.3">SR_VS</text>
<text x="165.5" y="153.1">MIPI_D2N/SR_D9</text>
<text x="298" y="153.1">SR_PCLK</text>
<text x="336.7" y="151.9">SR_HS</text>
<text x="336.7" y="155.5">SR_PCLK</text>
<text x="79.6" y="160.3">I2C1_SDA</text>
<text x="79.6" y="156.7">I2C1_SCL</text>
<text x="165.5" y="160.3">MIPI_D3N/SR_D11</text>
<text x="165.5" y="156.7">MIPI_D3P/SR_D10</text>
<text x="298" y="160.3">MIPI_RST/SR_RST</text>
<text x="298" y="163.9">SR_MCLK</text>
<text x="336.7" y="165.9">SR_MCLK</text>
<text x="336.7" y="162.3">MIPI_RST/SR_RST</text>
</g>
<g font-size="3.2" fill="#000080">
<text x="121.8" y="99.7">J4</text>
<text x="118.2" y="178.4">DF56C-26S-0.3V(51)</text>
</g>
<g font-size="3.2">
<text x="115.8" y="103.2">30</text>
<text x="142.2" y="103.2">27</text>
<text x="48.4" y="111.8">SYS_5V</text>
<text x="117.6" y="110.3">1</text>
<text x="117.6" y="113.9">3</text>
<text x="142.2" y="110.3">2</text>
<text x="142.2" y="113.9">4</text>
<text x="47.3" y="119">3V3_SYS</text>
<text x="117.6" y="117.5">5</text>
<text x="142.2" y="117.5">6</text>
<text x="117.6" y="121.1">7</text>
<text x="117.6" y="124.6">9</text>
<text x="142.2" y="121.1">8</text>
<text x="142.2" y="124.6">10</text>
<text x="53.4" y="126.2">1V8</text>
<text x="115.8" y="128.2">11</text>
<text x="115.8" y="131.8">13</text>
<text x="142.2" y="128.2">12</text>
<text x="142.2" y="135.4">28</text>
<text x="115.8" y="139">14</text>
<text x="115.8" y="142.5">16</text>
<text x="142.2" y="142.5">15</text>
<text x="115.8" y="146.1">18</text>
<text x="115.8" y="149.7">20</text>
<text x="142.2" y="146.1">17</text>
<text x="142.2" y="149.7">19</text>
<text x="115.8" y="153.3">22</text>
<text x="142.2" y="153.3">21</text>
<text x="115.8" y="156.9">24</text>
<text x="115.8" y="160.4">26</text>
<text x="142.2" y="156.9">23</text>
<text x="142.2" y="160.4">25</text>
<text x="115.8" y="167.6">31</text>
<text x="142.2" y="167.6">29</text>
</g>
<g font-size="3.2" fill="#004080">
<text x="123.6" y="105.4">S4</text>
<text x="134" y="105.4">S1</text>
<text x="123.6" y="112.5">1</text>
<text x="136.2" y="112.5">2</text>
<text x="123.6" y="116.1">3</text>
<text x="123.6" y="119.7">5</text>
<text x="136.2" y="116.1">4</text>
<text x="136.2" y="119.7">6</text>
<text x="123.6" y="123.3">7</text>
<text x="136.2" y="123.3">8</text>
<text x="123.6" y="126.8">9</text>
<text x="123.6" y="130.4">11</text>
<text x="134.4" y="126.8">10</text>
<text x="134.4" y="130.4">12</text>
<text x="123.6" y="134">13</text>
<text x="134" y="137.6">S2</text>
<text x="123.6" y="141.2">14</text>
<text x="123.6" y="144.7">16</text>
<text x="123.6" y="148.3">18</text>
<text x="134.4" y="144.7">15</text>
<text x="134.4" y="148.3">17</text>
<text x="123.6" y="151.9">20</text>
<text x="123.6" y="155.5">22</text>
<text x="134.4" y="151.9">19</text>
<text x="134.4" y="155.5">21</text>
<text x="123.6" y="159.1">24</text>
<text x="134.4" y="159.1">23</text>
<text x="123.6" y="162.6">26</text>
<text x="134.4" y="162.6">25</text>
<text x="123.6" y="169.8">S5</text>
<text x="134" y="169.8">S3</text>
</g>
<g font-size="2.6">
<text x="44.8" y="2.8">5</text>
<text x="127.1" y="2.8">4</text>
<text x="209.4" y="2.8">3</text>
<text x="291.7" y="2.8">2</text>
<text x="374" y="2.8">1</text>
<text x="1" y="42">D</text>
<text x="416.1" y="42">D</text>
<text x="1" y="114.2">C</text>
<text x="416.1" y="114.2">C</text>
<text x="1" y="186.4">B</text>
<text x="416.1" y="186.4">B</text>
<text x="1" y="258.5">A</text>
<text x="416.1" y="258.5">A</text>
<text x="44.8" y="295">5</text>
<text x="127.1" y="295">4</text>
<text x="209.4" y="295">3</text>
<text x="291.7" y="295">2</text>
<text x="374" y="295">1</text>
</g>
<g font-size="2.5">
<text x="310.2" y="285.2">Date:</text>
<text x="328.1" y="285.2">Sunday, March 17, 2024</text>
<text x="367.5" y="285.2">Size:</text>
<text x="379.3" y="285.2">A4</text>
<text x="389.7" y="285.2">Rev:</text>
<text x="404.5" y="285.2">1.0</text>
<text x="310.2" y="290.6">Designed by:</text>
<text x="332.7" y="290.6">Lemon</text>
<text x="349.3" y="290.6">Reviewed by:</text>
<text x="372.1" y="290.6">Lemon</text>
<text x="388.7" y="290.6">Sheet:</text>
<text x="399.8" y="290.6">10</text>
<text x="404.8" y="290.6">of</text>
<text x="409.5" y="290.6">10</text>
</g>
</svg>
